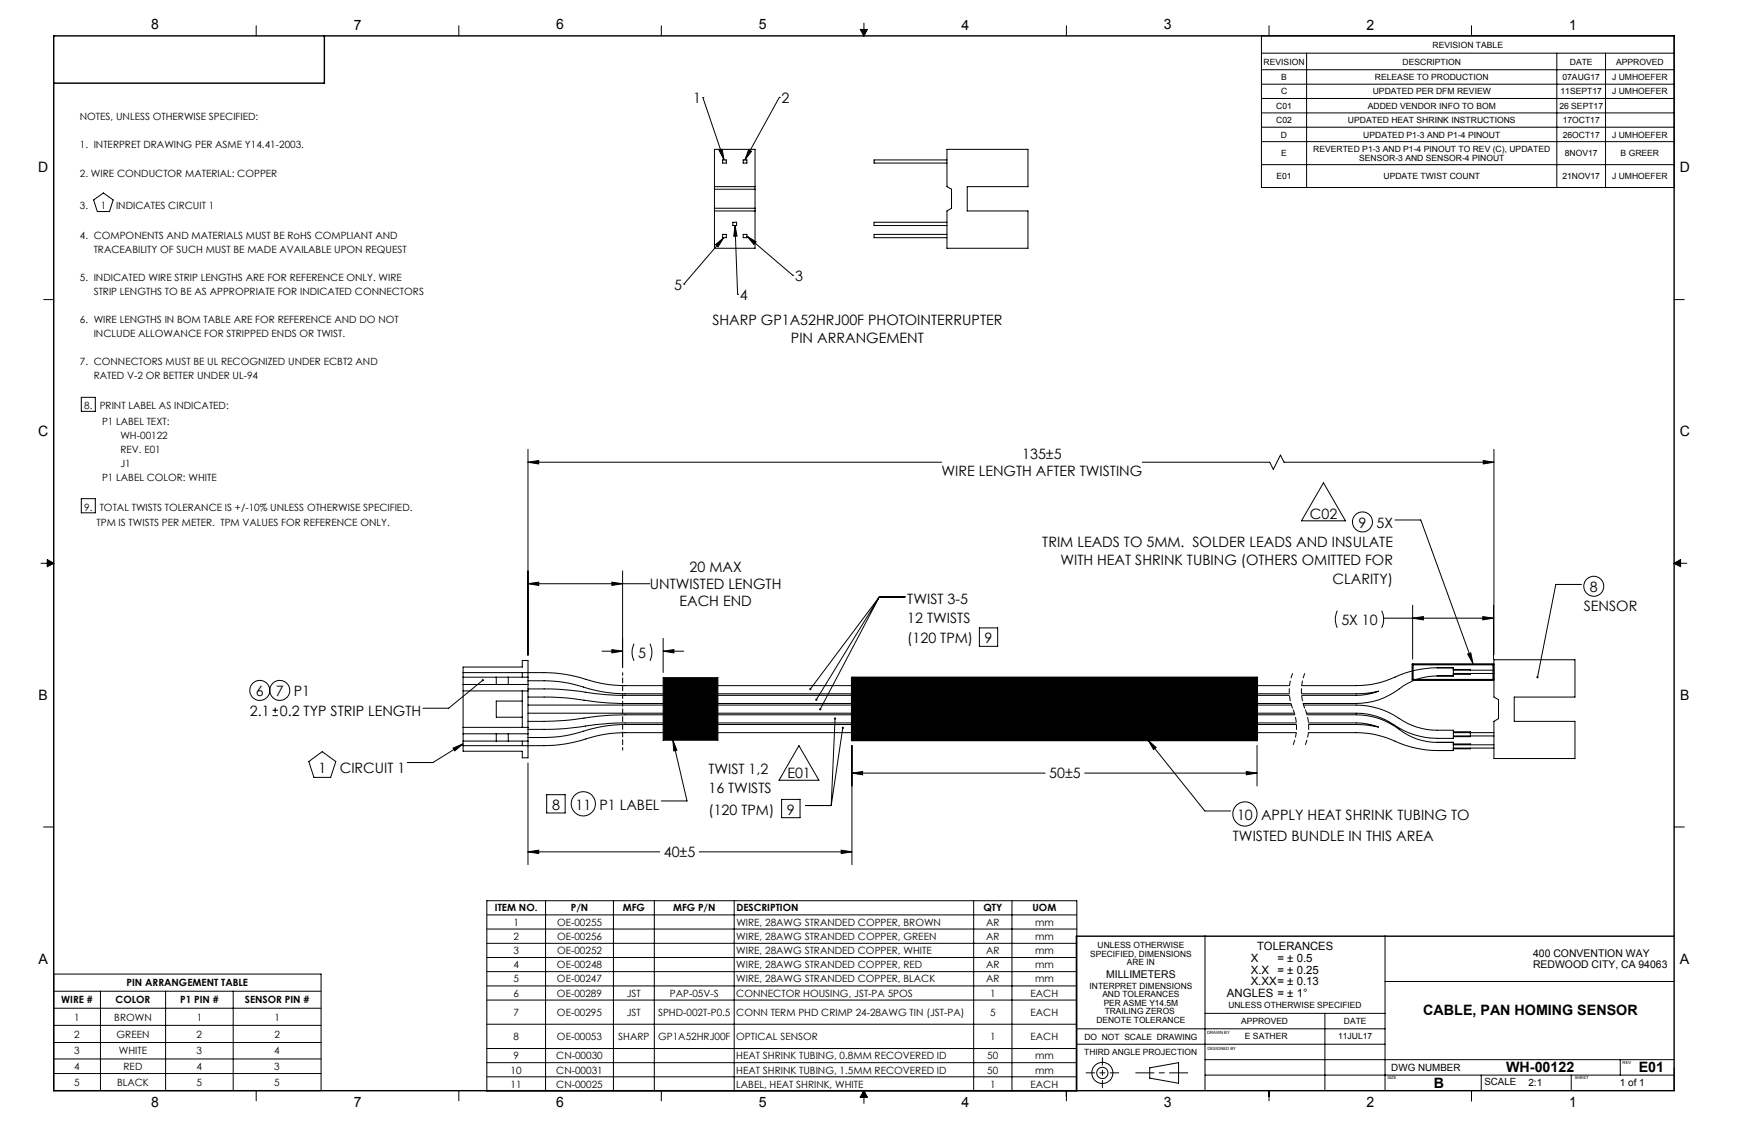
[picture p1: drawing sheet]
<svg xmlns="http://www.w3.org/2000/svg" width="432mm" height="279mm" viewBox="0 0 432 279" stroke-linecap="round" stroke-linejoin="round" font-family="sans-serif">
<g fill="none" stroke="#000" stroke-width=".25">
<path d="M63.3 6.4v2.5M113.3 6.4v2.5M163.3 6.4v2.5M212.4 7.3h1.7l-.8 1.6zM212.7 7.3l.6 1.6M213 7.3l.3 1.6M213.3 5.7v3.2M213.5 7.3l-.2 1.6M213.9 7.3l-.6 1.6M263.3 6.4v2.5M311.4 8.9h101.9v37.4h-101.9zM311.4 13.1h101.9"/>
<path d="M311.4 17.2h101.9M313.3 6.4v2.5M322.6 13.1v33.2M363.3 6.4v2.5M384.4 13.1v33.2M396.4 13.1v33.2M173.5 24.1h.1M173.5 24.1l5.3 15.4M176.4 36.9h10v24.4h-10zM177.5 37.1l.8-.3 .5 2.7zM178.4 39.5h.9v.8h-.9zM183.5 39.5h.9v.8h-.9z"/>
<path d="M184.8 37l.7 .4-1.6 2.1zM192.4 24h.1M192.4 24l-8.5 15.5M233.8 39.5h-18v.8h18M233.8 36.9h20v9.2h-15v6h15v9.2h-20v-9.2l1.1-.7v-4.7l-1.1-.6zM311.4 20.8h101.9M311.4 24.3h101.9M311.4 27.9h101.9M311.4 31.4h101.9M311.4 35h101.9M23.1 49.4l2.4-1.8 2.4 1.8-.9 2.8h-3zM176.4 52.1h10"/>
<path d="M176.4 51.4h10M176.4 46.7h10M176.4 46.1h10M178.4 57.9h.9v.8h-.9zM178.7 58.7l-9.9 11.4M180.9 54.9h1v.8h-1zM181.5 55.7l.5 2.6h-.8zM181.5 55.7l.6 16.9M183.5 57.9h.9v.8h-.9zM184.4 58.3l11.3 9.6M184.4 58.3l2.3 1.4-.6 .6zM233.8 57.9h-18v.8h18"/>
<path d="M233.8 54.9h-18v.8h18M311.4 40.6h101.9M10.8 73.9h2.5M168.8 70.1h.1M176.6 60.4l2.1-1.7-1.4 2.2zM182.1 72.6h.1M195.7 67.9h.1M413.3 73.9h2.5M20.1 98.1h3.4v3.4h-3.4zM130.4 114.1l2.6-.4v.8zM130.4 110.9v50.8M130.4 114.1h102"/>
<path d="M282 114.1h31.5l.9 1.8 1.7-3.6 .9 1.8h51.8M326.7 119.2l5.5 9.4h-10.9zM366.2 113.7l2.6 .4-2.6 .4zM368.8 110.9v50.7M10.1 139h3.2M11.7 138.1l1.6 .9-1.6 .9zM11.7 138.4l1.6 .6M11.7 138.7l1.6 .3M13.3 139l-1.6 .6M13.3 139l-1.6 .3M20.1 123.1h3.4v3.5h-3.4zM344.4 128.3h6.4l12.8 35.5"/>
<path d="M413.3 139h3.2M413.3 139l1.6-.9v1.8zM413.3 139l1.6 .6M413.3 139l1.6 .3M414.9 138.4l-1.6 .6M414.9 138.7l-1.6 .3M130.4 144.1l2.6-.4v.8zM130.4 144.1h30M151.1 143.7l2.6 .4-2.6 .4zM153.7 140.9v23.8M156.5 158.9l-.5 2.1 .5 2.1M160.4 158.9l.5 1.8v1.2l-.5 1.2"/>
<path d="M163.7 157.6v8.4M217.1 147.3h6.3M217.1 147.3l-14.6 27.7M217.1 147.3l-15.6 25.4M217.1 147.3l-17 22.8M241.8 155h4.5v4.5h-4.5zM330.2 150.7l-.5 1.8v1l.5 1.4M341.1 150.7l.5 1.8-.1 1.3-.4 1.1M341.6 152.6h27.1M348.8 152.6l2.6-.4v.8zM348.8 149.4v13.3M366.1 152.2l2.6 .4-2.6 .4z"/>
<path d="M368.7 149.4v13.3M390.5 144.3h-6.4l-4.5 22.8M67.3 176.6h1.3M67.3 175.3h1.3M67.9 174.6v1.4M114.3 166h20a40 40 0 0 1 12.7 2.3l3.6 .7 3.7 .2h164M114.3 164.6h14.6v-1.6h1.5v24h-1.5v-1.6h-14.6zM114.3 170.5h16.1M114.3 179.5h16.1M114.3 168.9h16.1M114.3 167.1h16.1M119.2 167.9l-8.4 6.9h-6.4"/>
<path d="M122.5 167.1v1.8M125.5 167.1v1.8M128.9 166v1.1M128.9 170.5v9M128.9 173h-6.4v4h6.4M130.4 168h3.9a37.3 37.3 0 0 1 12.2 2.3l3.9 .7 3.9 .2h164M130.4 170a77.4 77.4 0 0 1 12.8 .6l1.3 .3a57.5 57.5 0 0 0 9.8 .7h164M130.4 172h3.9a79.4 79.4 0 0 1 13.7 1.3l5.1 .3h165.6M130.4 174h188.4M130.4 176h189.1M148.6 160.7h5.1M151.1 160.3l2.6 .4-2.6 .4z"/>
<path d="M163.7 160.7l2.7-.4v.8zM163.7 167.3h13.5v15.4h-13.5zM163.7 160.7h5.1M206.2 177.3l-1 21.5M208.1 179.6l-2.9 19.2M319.7 176.4h-165.4a84.5 84.5 0 0 0-13.8 1.3l-3.7 .3h-6.4M320 178.8h-165.7a40.5 40.5 0 0 0-12.7 2.4l-4.8 .7-6.4 .1M320 178.4h-166.9l-6.2 .5-2.4 .3a56.9 56.9 0 0 1-10.2 .8h-3.9M321.3 171.2h14.9l4.1-.6-.5 .2a16.4 16.4 0 0 1-5 .8h-13.5M321.8 174h13a19.6 19.6 0 0 1 11.7 4 16.3 16.3 0 0 0 8.3 2.2h4v2a23.1 23.1 0 0 1-12.1-1.8l-1.3-.7a17.7 17.7 0 0 0-10.6-3.7h-12.3M322.7 176.4h12.1a17.9 17.9 0 0 1 11.7 4.4 15.1 15.1 0 0 0 8.3 2.4h4v.6M323 178.4h11.8a15.6 15.6 0 0 1 5.5 1.1l-4.1-.6-13.2-.1"/>
<path d="M358.8 165.4v-.6a29.3 29.3 0 0 0-15.5 2.8l-3.6 1.1-3.6 .5h-14.8M358.8 166.2v.6a20.6 20.6 0 0 0-10.1 1.3l-2.2 1.2a18.3 18.3 0 0 1-11.7 4.3h-13.1M358.8 165.2h4.2v.2M358.8 165.4v.8M358.8 165.4h10M358.8 166.2h10M362.3 161.4l.8-.3 .5 2.7zM363 166.2v.2h-4.2M368.8 162.8h20v9.2h-15v6h15v9.2h-20v-9.2l1.2-.6v-4.7l-1.2-.7zM76.2 188l3.4-2.5 3.3 2.5-1.3 3.9h-4.1zM111.9 184.6l2.4-1-2 1.7zM114.3 182.9h16.1"/>
<path d="M114.3 181.1h16.1M114.3 183.6l-7.4 4.6h-6.4M122.5 181.1v1.8M125.5 181.1v1.8M128.9 182.9v1.1M130.4 188.3v25.1M135 196.1h4.5v4.6h-4.5zM166.1 182.7l1 2.5-.8 .1zM166.1 182.7l3.5 15h-6.3M193 197.3h4.5v4.5h-4.5zM197.2 184l5 8.6h-9.9zM198.9 198.8h6.3"/>
<path d="M210.3 190.8l2.7-.4v.8zM210.3 184v29.4M210.3 190.8h47.7M267.8 190.8h42.5M283.5 182.7l14 17.5h6.3M283.5 182.7l1.9 1.8-.6 .5zM307.7 190.4l2.6 .4-2.6 .4zM310.3 184v10M320 180.8h-165.7a37.3 37.3 0 0 0-12.2 2.3l-2.5 .5-4 .4h-21.3M323 180.8h11.8a23.9 23.9 0 0 1 10.9 2.7 30 30 0 0 0 13.1 1.7v-.6M358.8 183.6h4.2v.2M358.8 180.6h4.2v1.2h-4.2"/>
<path d="M358.8 180.8h10M358.8 184.6h10M358.8 183.8v.8M358.8 183.8h10M358.8 181.6h10M363 184.6v.2h-4.2M10.8 204.1h2.5M130.4 210.3l2.6-.5v.9zM130.4 210.3h32.5M172.6 210.3h37.7M207.7 209.8l2.6 .5-2.6 .4zM413.3 204.1h2.5"/>
<path d="M120.2 225.8h145.7M120.2 229.3h145.7M120.2 232.8h145.7M120.2 236.3h145.7M120.2 239.8h145.7M120.2 222.3h145.7v47h-145.7zM134.7 222.3v47M151.4 222.3v47M161.5 222.3v47M181.3 222.3v47M240.4 222.3v47M249.8 222.3v47"/>
<path d="M297.5 231.1v38.1M341.9 231.1v38.1M13.3 244.7h66M13.3 248.8h66M13.3 253.1h66M13.3 257.3h66M13.3 240.4h66v28.8h-66zM24.8 244.7v24.5M40.9 244.7v24.5M57.6 244.7v24.5M120.2 243.3h145.7M120.2 246.8h145.7"/>
<path d="M120.2 252.8h145.7M120.2 258.8h145.7M265.7 257.7h76.2M265.7 253.9h76.2M297.5 250.1h44.4M327.1 250.1v19.1M341.9 242.3h71.4M13.3 261.4h66M13.3 265h66M63.3 269.2v2.5M113.3 269.2v2.5M120.2 262.3h145.7"/>
<path d="M120.2 265.8h145.7M163.3 269.2v2.5M213.3 269.2v3.1M213.3 269.2l.8 1.6h-1.7zM213.3 269.2l-.6 1.6M213.3 269.2l-.3 1.6M213.3 269.2l.6 1.6M213.3 269.2l.2 1.6M263.3 269.2v2.5M283.8 263.6l7.2-1.3v5.1l-7.2-1.3zM297.5 265.4h115.8M297.5 261.5h115.8"/>
<path d="M313.3 269.2v2.5M363.3 269.2v2.5M365.7 265.4v3.8M387.9 265.4v3.8M400 261.5v3.9M413.3 263.6v5.6"/>
<circle cx="336.4" cy="128.8" r="2.47"/>
<circle cx="393.5" cy="144.7" r="2.46"/>
<circle cx="64.1" cy="170.4" r="2.48"/>
<circle cx="69.1" cy="170.4" r="2.47"/>
<circle cx="144" cy="198.4" r="2.99"/>
<circle cx="307.3" cy="200.9" r="2.99"/>
<circle cx="272.2" cy="264.8" r="2.6"/>
<circle cx="272.2" cy="264.8" r="1.38"/>
</g>
<path d="M319.2 166a11.7 11.7 0 0 0 0 9M319.2 175a11.7 11.7 0 0 1 0 9M322.2 166a11.7 11.7 0 0 0 0 9M322.2 175a11.7 11.7 0 0 1 0 9" fill="none" stroke="#000" stroke-width=".25" stroke-dasharray="1.3 .6" stroke-dashoffset="-.2" stroke-linecap="butt"/>
<path d="M293.2 264.8h-12.8" fill="none" stroke="#000" stroke-width=".25" stroke-dasharray="15.2 1.3 1.3 1.3" stroke-dashoffset="10.7"/>
<path d="M276.2 264.8h-8.1" fill="none" stroke="#000" stroke-width=".25" stroke-dasharray="15.2 1.3 1.3 1.3" stroke-dashoffset="13.1"/>
<path d="M272.2 268.5v-7.4" fill="none" stroke="#000" stroke-width=".25" stroke-dasharray="15.2 1.3 1.3 1.3" stroke-dashoffset="13.4"/>
<path d="M13.3 8.9h400v260.3h-400zM80.1 8.9v11.6h-66.8M413.3 231.1h-147.6v38.1" fill="none" stroke="#000" stroke-width=".35"/>
<path d="M153.7 166v19.1" fill="none" stroke="#000" stroke-width=".25" stroke-dasharray="1.3 .6" stroke-dashoffset=".6"/>
<path d="M210.3 167.3h100v15.4h-100zM348.8 164h19.9v3.8h-19.9z" fill="none" stroke="#000" stroke-width=".5"/>
<g fill="#000">
<path d="M130.4 114.1l2.6-.4v.8zM366.2 113.7l2.6 .4-2.6 .4zM130.4 210.3l2.6-.5v.9zM207.7 209.8l2.6 .5-2.6 .4zM210.3 190.8l2.7-.4v.8zM307.7 190.4l2.6 .4-2.6 .4zM348.8 152.6l2.6-.4v.8zM366.1 152.2l2.6 .4-2.6 .4zM151.1 143.7l2.6 .4-2.6 .4zM130.4 144.1l2.6-.4v.8zM151.1 160.3l2.6 .4-2.6 .4zM163.7 160.7l2.7-.4v.8z"/>
<path d="M119 167.7a.27 .27 0 0 0 0 .3 .27 .27 0 0 0 .4 .1 .27 .27 0 0 0 0-.4l-.2 .2 .2-.2zM111.9 184.6l2.4-1-2 1.7zM379.4 166.9v.5h.1l.1-.3-.1 .3 .3-.1v-.3zM283.5 182.7l1.9 1.8-.6 .5zM362.3 161.4l.8-.3 .5 2.7zM166.1 182.7l1 2.5-.8 .1zM207.9 179.4a.27 .27 0 0 0 0 .5 .27 .27 0 0 0 .4-.1 .27 .27 0 0 0-.2-.4v.2v-.2zM206 177.2a.27 .27 0 0 0 0 .4 .27 .27 0 0 0 .4-.1 .27 .27 0 0 0-.2-.4v.2v-.2zM202.3 174.9v.4l.2-.3-.1 .3a.27 .27 0 0 0 .3-.1 .27 .27 0 0 0-.1-.4 .27 .27 0 0 0-.3 .1zM201.4 172.5l-.1 .4 .2-.2-.1 .2a.28 .28 0 0 0 .4-.2 .28 .28 0 0 0-.4-.2zM199.8 169.9l.1 .4 .2-.2-.2 .2a.28 .28 0 0 0 .4 0 .28 .28 0 0 0-.1-.4 .28 .28 0 0 0-.4 0zM177.5 37.1l.8-.3 .5 2.7zM184.8 37l.7 .4-1.6 2.1zM184.4 58.3l2.3 1.4-.6 .6zM181.5 55.7l.5 2.6h-.8zM176.6 60.4l2.1-1.7-1.4 2.2z"/>
</g>
<path d="M210.3 167.3v15.4h100v-15.4zM163.7 167.3v15.4h13.5v-15.4z" fill-rule="evenodd" fill="#000"/>
<g fill="#fff">
<path d="M14.6 10.8h63.7v2.3h-63.7z"/>
<path d="M14.6 13.1h64.1v2.3h-64.1z"/>
<path d="M14.6 15.3h63v2.3h-63z"/>
<path d="M14.6 17.6h59.5v2.3h-59.5z"/>
<path d="M14.6 13.1h60.1v2.3h-60.1z"/>
<path d="M74.1 15.3h3.5v2.3h-3.5z"/>
</g>
<g font-size="3.5">
<text x="37.3" y="7.3">8</text>
<text x="87.3" y="7.3">7</text>
<text x="137.3" y="7.3">6</text>
<text x="187.3" y="7.3">5</text>
<text x="237.3" y="7.3">4</text>
<text x="287.4" y="7.3">3</text>
<text x="337.4" y="7.3">2</text>
<text x="387.4" y="7.3">1</text>
<text x="171.1" y="25.4">1</text>
<text x="193" y="25.4">2</text>
<text x="9.4" y="42.5">D</text>
<text x="414.7" y="42.5">D</text>
<text x="166.4" y="71.5">5</text>
<text x="196.3" y="69.3">3</text>
<text x="182.7" y="74">4</text>
<text x="175.9" y="80.1">SHARP GP1A52HRJ00F PHOTOINTERRUPTER</text>
<text x="195.3" y="84.7">PIN ARRANGEMENT</text>
<text x="9.4" y="107.6">C</text>
<text x="414.7" y="107.7">C</text>
<text x="252.4" y="113.3">135±5</text>
<text x="232.5" y="117.5">WIRE LENGTH AFTER TWISTING</text>
<text x="323.4" y="128">C02</text>
<text x="335.4" y="130.3">9</text>
<text x="339.8" y="130.3">5X</text>
<text x="257.3" y="135">TRIM LEADS TO 5MM. SOLDER LEADS AND INSULATE</text>
<text x="170.2" y="141.2">20 MAX</text>
<text x="261.8" y="139.6">WITH HEAT SHRINK TUBING (OTHERS OMITTED FOR</text>
<text x="160.4" y="145.4">UNTWISTED LENGTH</text>
<text x="167.8" y="149.6">EACH END</text>
<text x="224" y="149.1">TWIST 3-5</text>
<text x="329" y="144.1">CLARITY)</text>
<text x="392.5" y="146.2">8</text>
<text x="224" y="153.7">12 TWISTS</text>
<text x="331.2" y="154.2">5X 10</text>
<text x="391" y="150.9">SENSOR</text>
<text x="224" y="158.7">(120 TPM)</text>
<text x="243.1" y="158.7">9</text>
<text x="157.5" y="162.3">5</text>
<text x="9.5" y="172.7">B</text>
<text x="63.2" y="171.9">6</text>
<text x="68.1" y="171.9">7 P1</text>
<text x="414.8" y="172.8">B</text>
<text x="61.7" y="176.6">2.1</text>
<text x="69.1" y="176.6">0.2 TYP STRIP LENGTH</text>
<text x="78.6" y="190.8">1</text>
<text x="83.9" y="190.8">CIRCUIT 1</text>
<text x="174.9" y="191.2">TWIST 1,2</text>
<text x="174.9" y="195.7">16 TWISTS</text>
<text x="194.4" y="192.1">E01</text>
<text x="259" y="192.1">50±5</text>
<text x="136.3" y="199.9">8</text>
<text x="142.1" y="199.9">11 P1 LABEL</text>
<text x="174.9" y="201.1">(120 TPM)</text>
<text x="194.3" y="201.1">9</text>
<text x="305.4" y="202.4">10 APPLY HEAT SHRINK TUBING TO</text>
<text x="304.4" y="207.6">TWISTED BUNDLE IN THIS AREA</text>
<text x="163.9" y="211.6">40±5</text>
<text x="9.5" y="237.9">A</text>
<text x="414.8" y="237.9">A</text>
<text x="351.4" y="250.5">CABLE, PAN HOMING SENSOR</text>
<text x="354" y="268.5">B</text>
<text x="371.8" y="264.7">WH-00122</text>
<text x="404.6" y="264.6">E01</text>
<text x="37.3" y="273.2">8</text>
<text x="87.3" y="273.1">7</text>
<text x="137.3" y="273.2">6</text>
<text x="187.3" y="273.1">5</text>
<text x="237.3" y="273.2">4</text>
<text x="287.4" y="273.2">3</text>
<text x="337.4" y="273.2">2</text>
<text x="387.4" y="273.2">1</text>
</g>
<g font-size="2.8">
<text x="308.8" y="237.5">X</text>
<text x="310.4" y="234.6">TOLERANCES</text>
<text x="315.4" y="237.5">= ± 0.5</text>
<text x="308.8" y="243.2">X.XX= ± 0.13</text>
<text x="308.8" y="240.3">X.X</text>
<text x="315.4" y="240.3">= ± 0.25</text>
<text x="302.9" y="246.1">ANGLES = ± 1°</text>
</g>
<g font-size="2.6">
<text x="378.5" y="238.9">REDWOOD CITY, CA 94063</text>
<text x="378.5" y="236.1">400 CONVENTION WAY</text>
<text x="273.1" y="241.4">MILLIMETERS</text>
</g>
<g font-size="2.5">
<text x="19.7" y="29.7">NOTES, UNLESS OTHERWISE SPECIFIED:</text>
<text x="19.7" y="36.7">1. INTERPRET DRAWING PER ASME Y14.41-2003.</text>
<text x="19.7" y="43.6">2. WIRE CONDUCTOR MATERIAL: COPPER</text>
<text x="19.7" y="51.6">3.</text>
<text x="24.9" y="51.6">1</text>
<text x="28.6" y="51.6">INDICATES CIRCUIT 1</text>
<text x="19.7" y="59">4. COMPONENTS AND MATERIALS MUST BE RoHS COMPLIANT AND</text>
<text x="23.1" y="62.4">TRACEABILITY OF SUCH MUST BE MADE AVAILABLE UPON REQUEST</text>
<text x="19.7" y="69.4">5. INDICATED WIRE STRIP LENGTHS ARE FOR REFERENCE ONLY. WIRE</text>
<text x="23.1" y="72.8">STRIP LENGTHS TO BE AS APPROPRIATE FOR INDICATED CONNECTORS</text>
<text x="19.7" y="79.8">6. WIRE LENGTHS IN BOM TABLE ARE FOR REFERENCE AND DO NOT</text>
<text x="23.1" y="83.3">INCLUDE ALLOWANCE FOR STRIPPED ENDS OR TWIST.</text>
<text x="19.7" y="90.2">7. CONNECTORS MUST BE UL RECOGNIZED UNDER ECBT2 AND</text>
<text x="23.1" y="93.7">RATED V-2 OR BETTER UNDER UL-94</text>
<text x="20.8" y="101">8.</text>
<text x="24.6" y="101">PRINT LABEL AS INDICATED:</text>
<text x="25.2" y="104.8">P1 LABEL TEXT:</text>
<text x="29.7" y="108.3">WH-00122</text>
<text x="29.7" y="111.8">REV. E01</text>
<text x="25.2" y="118.7">P1 LABEL COLOR: WHITE</text>
<text x="29.7" y="115.2">J1</text>
<text x="20.8" y="126">9.</text>
<text x="23.8" y="129.9">TPM IS TWISTS PER METER. TPM VALUES FOR REFERENCE ONLY.</text>
<text x="24.6" y="126">TOTAL TWISTS TOLERANCE IS +/-10% UNLESS OTHERWISE SPECIFIED.</text>
<text x="122.2" y="225">ITEM NO.</text>
<text x="140.9" y="225">P/N</text>
<text x="153.8" y="225">MFG</text>
<text x="166.2" y="225">MFG P/N</text>
<text x="181.8" y="225">DESCRIPTION</text>
<text x="242.8" y="225">QTY</text>
<text x="254.9" y="225">UOM</text>
<text x="126.8" y="232">2</text>
<text x="126.8" y="228.5">1</text>
<text x="137.5" y="232">OE-00256</text>
<text x="137.5" y="228.5">OE-00255</text>
<text x="181.8" y="232">WIRE, 28AWG STRANDED COPPER, GREEN</text>
<text x="181.8" y="228.5">WIRE, 28AWG STRANDED COPPER, BROWN</text>
<text x="243.5" y="232">AR</text>
<text x="243.5" y="228.5">AR</text>
<text x="255.5" y="232">mm</text>
<text x="255.5" y="228.5">mm</text>
<text x="126.8" y="239">4</text>
<text x="126.8" y="235.5">3</text>
<text x="137.5" y="239">OE-00248</text>
<text x="137.5" y="235.5">OE-00252</text>
<text x="181.8" y="239">WIRE, 28AWG STRANDED COPPER, RED</text>
<text x="181.8" y="235.5">WIRE, 28AWG STRANDED COPPER, WHITE</text>
<text x="243.5" y="239">AR</text>
<text x="243.5" y="235.5">AR</text>
<text x="255.5" y="239">mm</text>
<text x="255.5" y="235.5">mm</text>
<text x="31.3" y="243.4">PIN ARRANGEMENT TABLE</text>
<text x="126.8" y="242.5">5</text>
<text x="137.5" y="242.5">OE-00247</text>
<text x="181.8" y="242.5">WIRE, 28AWG STRANDED COPPER, BLACK</text>
<text x="243.4" y="242.5">AR</text>
<text x="255.5" y="242.5">mm</text>
<text x="15.1" y="247.7">WIRE #</text>
<text x="18.3" y="251.9">1</text>
<text x="28.2" y="251.9">BROWN</text>
<text x="28.5" y="247.7">COLOR</text>
<text x="44.5" y="247.7">P1 PIN #</text>
<text x="48.6" y="251.9">1</text>
<text x="60.4" y="247.7">SENSOR PIN #</text>
<text x="67.7" y="251.9">1</text>
<text x="126.8" y="246">6</text>
<text x="126.8" y="250.7">7</text>
<text x="137.5" y="246">OE-00289</text>
<text x="137.5" y="250.7">OE-00295</text>
<text x="154.8" y="246">JST</text>
<text x="154.8" y="250.7">JST</text>
<text x="162.5" y="250.7">SPHD-002T-P0.5</text>
<text x="165.4" y="246">PAP-05V-S</text>
<text x="181.8" y="246">CONNECTOR HOUSING, JST-PA 5POS</text>
<text x="181.8" y="250.7">CONN TERM PHD CRIMP 24-28AWG TIN (JST-PA)</text>
<text x="244.4" y="246">1</text>
<text x="244.4" y="250.7">5</text>
<text x="254.4" y="246">EACH</text>
<text x="254.4" y="250.7">EACH</text>
<text x="18.3" y="256.1">2</text>
<text x="28.8" y="256.1">GREEN</text>
<text x="48.6" y="256.1">2</text>
<text x="67.7" y="256.1">2</text>
<text x="126.8" y="256.7">8</text>
<text x="137.5" y="256.7">OE-00053</text>
<text x="152.6" y="256.7">SHARP</text>
<text x="162.5" y="256.7">GP1A52HRJ00F</text>
<text x="181.8" y="256.7">OPTICAL SENSOR</text>
<text x="244.4" y="256.7">1</text>
<text x="254.4" y="256.7">EACH</text>
<text x="18.3" y="260.3">3</text>
<text x="29.3" y="260.3">WHITE</text>
<text x="48.5" y="260.3">3</text>
<text x="67.7" y="260.3">4</text>
<text x="126.8" y="261.5">9</text>
<text x="137.3" y="261.5">CN-00030</text>
<text x="181.8" y="261.5">HEAT SHRINK TUBING, 0.8MM RECOVERED ID</text>
<text x="243.7" y="261.5">50</text>
<text x="255.5" y="261.5">mm</text>
<text x="18.3" y="268">5</text>
<text x="18.3" y="264.1">4</text>
<text x="28.9" y="268">BLACK</text>
<text x="30.5" y="264.1">RED</text>
<text x="48.5" y="268">5</text>
<text x="48.5" y="264.1">4</text>
<text x="67.7" y="268">5</text>
<text x="67.7" y="264.1">3</text>
<text x="126.1" y="265">10</text>
<text x="126.1" y="268.5">11</text>
<text x="137.3" y="265">CN-00031</text>
<text x="137.3" y="268.5">CN-00025</text>
<text x="181.8" y="265">HEAT SHRINK TUBING, 1.5MM RECOVERED ID</text>
<text x="181.8" y="268.5">LABEL, HEAT SHRINK, WHITE</text>
<text x="243.7" y="265">50</text>
<text x="244.4" y="268.5">1</text>
<text x="254.4" y="268.5">EACH</text>
<text x="255.5" y="265">mm</text>
<text x="343.5" y="264.3">DWG NUMBER</text>
<text x="377.3" y="268.1">2:1</text>
<text x="399.9" y="268.1">1 of 1</text>
</g>
<text font-size="2.4" x="366.5" y="267.8">SCALE</text>
<g font-size="2.1">
<text x="353.7" y="11.8">REVISION TABLE</text>
<text x="312" y="15.9">REVISION</text>
<text x="346.3" y="15.9">DESCRIPTION</text>
<text x="387.6" y="15.9">DATE</text>
<text x="399" y="15.9">APPROVED</text>
<text x="316.3" y="23.3">C</text>
<text x="316.3" y="19.8">B</text>
<text x="338.9" y="23.3">UPDATED PER DFM REVIEW</text>
<text x="339.4" y="19.8">RELEASE TO PRODUCTION</text>
<text x="385.3" y="23.3">11SEPT17</text>
<text x="385.7" y="19.8">07AUG17</text>
<text x="398" y="19.8">J UMHOEFER</text>
<text x="398" y="23.3">J UMHOEFER</text>
<text x="315.1" y="26.9">C01</text>
<text x="337.7" y="26.9">ADDED VENDOR INFO TO BOM</text>
<text x="385" y="26.9">26 SEPT17</text>
<text x="315.1" y="30.4">C02</text>
<text x="316.3" y="34">D</text>
<text x="332.8" y="30.4">UPDATED HEAT SHRINK INSTRUCTIONS</text>
<text x="336.6" y="34">UPDATED P1-3 AND P1-4 PINOUT</text>
<text x="385.8" y="30.4">17OCT17</text>
<text x="385.8" y="34">26OCT17</text>
<text x="398" y="34">J UMHOEFER</text>
<text x="316.3" y="38.6">E</text>
<text x="324.2" y="37.5">REVERTED P1-3 AND P1-4 PINOUT TO REV (C), UPDATED</text>
<text x="335.6" y="39.6">SENSOR-3 AND SENSOR-4 PINOUT</text>
<text x="386.3" y="38.6">8NOV17</text>
<text x="400.1" y="38.6">B GREER</text>
<text x="315.1" y="44.2">E01</text>
<text x="341.6" y="44.2">UPDATE TWIST COUNT</text>
<text x="385.7" y="44.2">21NOV17</text>
<text x="398" y="44.2">J UMHOEFER</text>
<text x="269.2" y="236.1">SPECIFIED, DIMENSIONS</text>
<text x="271" y="234">UNLESS OTHERWISE</text>
<text x="278.2" y="238.3">ARE IN</text>
<text x="269" y="244">INTERPRET DIMENSIONS</text>
<text x="272.2" y="246.1">AND TOLERANCES</text>
<text x="272.5" y="248.2">PER ASME Y14.5M</text>
<text x="272.8" y="250.4">TRAILING ZEROS</text>
<text x="303.3" y="248.8">UNLESS OTHERWISE SPECIFIED</text>
<text x="267.7" y="256.6">DO NOT SCALE DRAWING</text>
<text x="270.7" y="252.5">DENOTE TOLERANCE</text>
<text x="306.4" y="252.7">APPROVED</text>
<text x="307.3" y="256.4">E SATHER</text>
<text x="330.4" y="256.4">11JUL17</text>
<text x="331.8" y="252.7">DATE</text>
<text x="267.7" y="260.3">THIRD ANGLE PROJECTION</text>
</g>
<g font-size="1.1">
<text x="298" y="255.2">DRAWN BY</text>
<text x="298.1" y="259.2">DESIGNED BY</text>
<text x="400.6" y="262.6">REV</text>
<text x="342.5" y="266.3">SIZE</text>
<text x="388.8" y="266.4">SHEET</text>
</g>
</svg>
